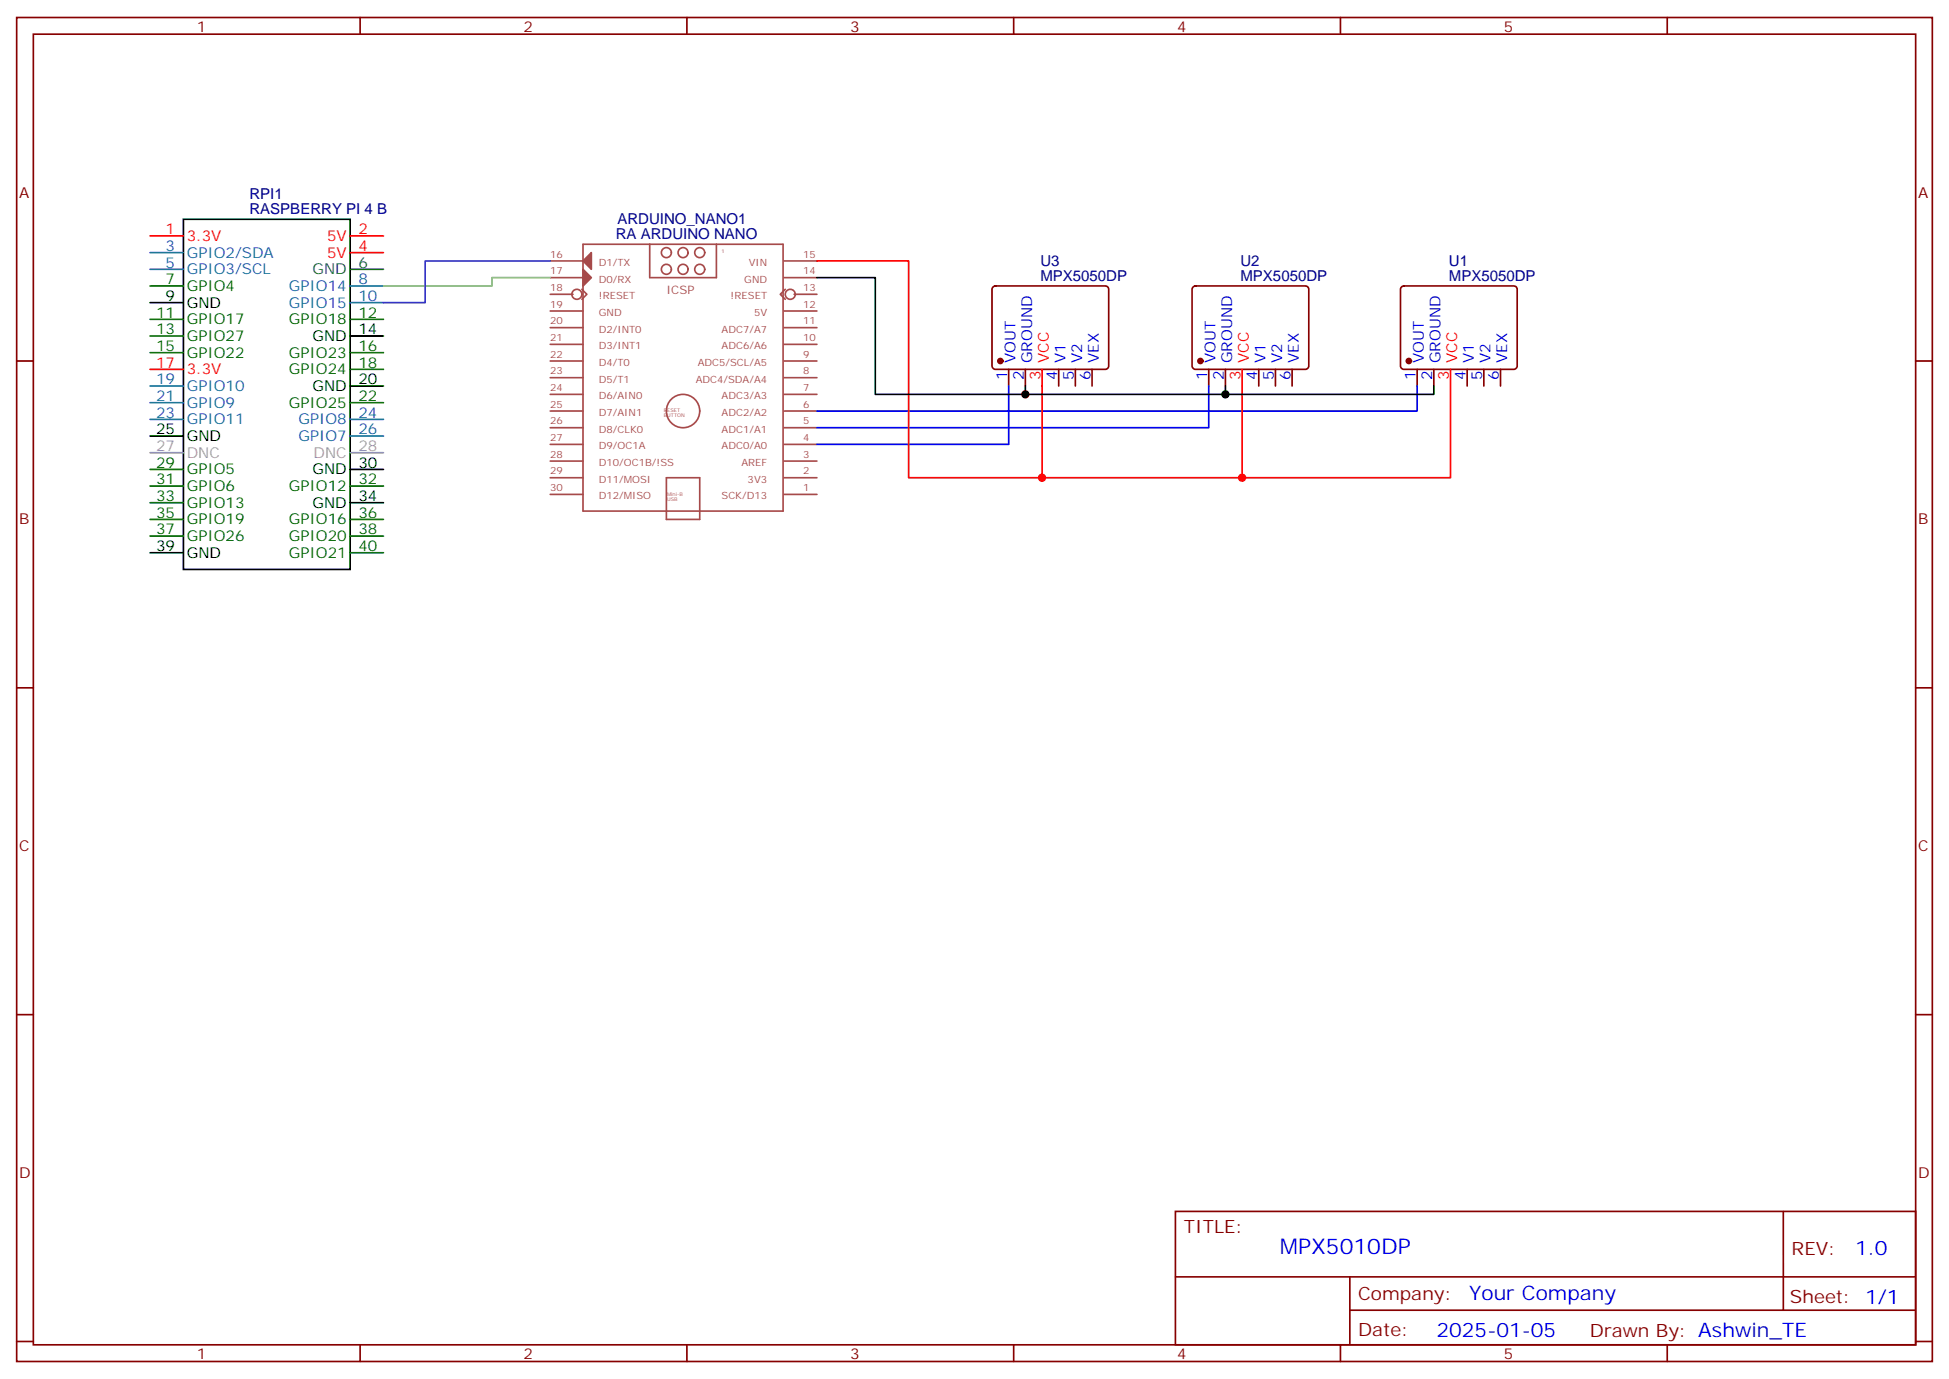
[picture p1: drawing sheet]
<svg xmlns="http://www.w3.org/2000/svg" width="412mm" height="292mm" viewBox="0 0 412 292" stroke-linecap="round" stroke-linejoin="round" font-family="sans-serif">
<g fill="none" stroke="#870000" stroke-width=".35">
<path d="M3.5 3.7h405.4v284.3h-405.4zM7.1 7.2h398.2v277.3h-398.2zM76.2 3.7v3.5M145.3 3.7v3.5M214.5 3.7v3.5M283.6 3.7v3.5M352.8 3.7v3.5M3.5 76.4h3.6M210.1 60.7l.5-.2h23.3a.71 .71 0 0 1 .7 .7v16.2a.76 .76 0 0 1-.7 .7h-23.3a.76 .76 0 0 1-.7-.7v-16.2zM213.4 78.1v3.6M217 78.1v3.6M224 78.1v3.6"/>
<path d="M227.5 78.1v3.6M231.1 78.1v3.6M252.5 60.7l.4-.2h23.3a.71 .71 0 0 1 .7 .7v16.2a.76 .76 0 0 1-.7 .7h-23.3a.76 .76 0 0 1-.7-.7v-16.2zM255.8 78.1v3.6M259.3 78.1v3.6M266.3 78.1v3.6M269.9 78.1v3.6M273.4 78.1v3.6M296.6 60.7l.4-.2h23.3a.71 .71 0 0 1 .7 .7v16.2a.76 .76 0 0 1-.7 .7h-23.3a.76 .76 0 0 1-.7-.7v-16.2zM299.9 78.1v3.6M303.4 78.1v3.6M310.4 78.1v3.6"/>
<path d="M314 78.1v3.6M317.5 78.1v3.6M405.3 76.4h3.6M3.5 145.5h3.6M405.3 145.5h3.6M3.5 214.7h3.6M405.3 214.7h3.6M248.7 256.3h156.6v28.2h-156.6zM377.3 256.3v20.9M248.7 270.1h156.5M285.6 277.2h119.6M285.6 270.1v14.2"/>
<path d="M3.5 283.8h3.6M76.2 284.5v3.5M145.3 284.5v3.5M214.5 284.5v3.5M283.6 284.5v3.5M352.8 284.5v3.5M405.3 283.8h3.6"/>
</g>
<path d="M38.8 46.4h35.3v74.1h-35.3zM172.9 58.7h12.3v24.7h118.2v-1.7M31.7 64h7.1M74.1 71.1h7M31.7 92.3h7.1M74.1 81.7h7M74.1 99.3h7M217 81.7v1.7M259.3 81.7v1.7M31.7 116.9h7.1M74.1 106.4h7" fill="none" stroke="#000" stroke-width=".35"/>
<path d="M31.7 49.9h7.1M74.1 49.9h7M74.1 53.4h7M172.9 55.2h19.4v45.9h114.6v-23M31.7 78.1h7.1M220.5 78.1v23M262.8 78.1v23" fill="none" stroke="#f00" stroke-width=".35"/>
<path d="M31.7 53.4h7.1M31.7 57h7.1M74.1 60.5h7M74.1 64h7M31.7 81.7h7.1M31.7 85.2h7.1M31.7 88.7h7.1M74.1 88.7h7M74.1 92.3h7" fill="none" stroke="#06c" stroke-width=".35"/>
<path d="M74.1 57h7" fill="none" stroke="#333" stroke-width=".35"/>
<g fill="none" stroke="#060" stroke-width=".35">
<path d="M31.7 60.5h7.1M31.7 67.6h7.1M31.7 71.1h7.1M31.7 74.6h7.1M74.1 67.6h7M74.1 74.6h7M74.1 78.1h7M31.7 99.3h7.1M74.1 85.2h7M31.7 102.8h7.1M31.7 106.4h7.1M31.7 109.9h7.1"/>
<path d="M31.7 113.4h7.1M74.1 102.8h7M74.1 109.9h7M74.1 113.4h7M74.1 116.9h7"/>
</g>
<path d="M31.7 95.8h7.1M74.1 95.8h7" fill="none" stroke="#999" stroke-width=".35"/>
<g fill="#870000" stroke="#870000" stroke-width=".35">
<circle cx="298.1" cy="76.4" r=".53"/>
<circle cx="254" cy="76.4" r=".53"/>
<circle cx="211.7" cy="76.4" r=".53"/>
</g>
<g fill="none" stroke="#a64a4a" stroke-width=".35">
<path d="M116.4 58.7h7M116.4 55.2h7M123.4 51.7h42.3v56.4h-42.3zM137.5 51.7v7h14.1v-7M142.1 57a1.06 1.06 0 0 0-1.5-1 1.06 1.06 0 0 0-.3 1.8 1.06 1.06 0 0 0 1.7-.5l.1-.3M142.1 53.4a1.06 1.06 0 0 0-1.5-.9 1.06 1.06 0 0 0-.3 1.7 1.06 1.06 0 0 0 1.7-.4l.1-.3M165.9 58.7h7M165.9 55.2h7M116.4 62.3h4.8M116.4 65.8h7M116.4 79.9h7M116.4 76.4h7"/>
<path d="M116.4 72.8h7M116.4 69.3h7M123.1 61.2l1.1 1.1-1.1 1M165.9 65.8h7M165.9 79.9h7M165.9 76.4h7M165.9 72.8h7M165.9 69.3h7M166.2 61.2l-1.1 1.1 1.1 1M168 62.3h4.9M116.4 94h7M116.4 90.5h7"/>
<path d="M116.4 87h7M116.4 83.4h7M116.4 97.5h7M165.9 94h7M165.9 90.5h7M165.9 87h7M165.9 83.4h7M165.9 97.5h7M116.4 101.1h7M116.4 104.6h7M141 101.1h7.1v8.8h-7.1zM165.9 101.1h7"/>
<path d="M165.9 104.6h7"/>
<circle cx="144.5" cy="57" r="1.06"/>
<circle cx="144.5" cy="53.4" r="1.06"/>
<circle cx="148.1" cy="53.4" r="1.06"/>
<circle cx="148.1" cy="57" r="1.06"/>
<circle cx="122.1" cy="62.3" r="1.06"/>
<circle cx="167.2" cy="62.3" r="1.06"/>
<circle cx="144.5" cy="87" r="3.5"/>
</g>
<g fill="#a64a4a" stroke="#a64a4a" stroke-width=".35">
<path d="M123.4 55.2l1.7-1.8v3.6z"/>
<path d="M123.4 57l1.7 1.7-1.7 1.8z"/>
</g>
<path d="M213.4 81.7v12.3h-40.5M255.8 81.7v8.8h-82.9M299.9 81.7v5.3h-127" fill="none" stroke="#00f" stroke-width=".35"/>
<path d="M116.4 58.7h-12.3v1.8h-23" fill="none" stroke="#9c3" stroke-width=".35"/>
<path d="M116.4 55.2h-26.4v8.8h-8.9" fill="none" stroke="#33c" stroke-width=".35"/>
<g fill="#f00">
<circle cx="262.8" cy="101.1" r=".88"/>
<circle cx="220.5" cy="101.1" r=".88"/>
</g>
<circle cx="259.3" cy="83.4" r=".88" fill="#000"/>
<circle cx="217" cy="83.4" r=".88" fill="#300"/>
<text font-size="4.6" fill="#00f" x="270.8" y="265.3">MPX5010DP</text>
<g font-size="4.2" fill="#00f">
<text x="392.5" y="265.6">1.0</text>
<text x="310.9" y="275.1">Your Company</text>
<text x="304" y="282.9">2025-01-05</text>
</g>
<g font-size="3.9" fill="#800">
<text x="250.5" y="260.9">TITLE:</text>
<text x="379.1" y="265.6">REV:</text>
<text x="287.4" y="275.1">Company:</text>
<text x="378.7" y="275.7">Sheet: 1/1</text>
<text x="287.4" y="282.8">Date:</text>
<text x="336.4" y="282.8">Drawn By: Ashwin_TE</text>
</g>
<g font-size="3.2" fill="#800">
<text x="41.6" y="6.7">1</text>
<text x="110.8" y="6.7">2</text>
<text x="179.9" y="6.7">3</text>
<text x="249.1" y="6.7">4</text>
<text x="318.2" y="6.7">5</text>
<text x="4.1" y="41.8">A</text>
<text x="405.9" y="41.8">A</text>
<text x="4.1" y="110.9">B</text>
<text x="405.9" y="110.9">B</text>
<text x="4.1" y="180.1">C</text>
<text x="405.9" y="180.1">C</text>
<text x="4.1" y="249.2">D</text>
<text x="405.9" y="249.2">D</text>
<text x="41.6" y="287.5">1</text>
<text x="110.8" y="287.5">2</text>
<text x="179.9" y="287.5">3</text>
<text x="249.1" y="287.5">4</text>
<text x="318.2" y="287.5">5</text>
</g>
<g font-size="3.2" fill="#000080">
<text x="52.8" y="45.3">RASPBERRY PI 4 B</text>
<text x="52.8" y="42.2">RPI1</text>
<text x="130.6" y="47.4">ARDUINO_NANO1</text>
<text x="130.3" y="50.6">RA ARDUINO NANO</text>
<text x="220.1" y="59.4">MPX5050DP</text>
<text x="220.1" y="56.3">U3</text>
<text x="262.5" y="59.4">MPX5050DP</text>
<text x="262.5" y="56.3">U2</text>
<text x="306.6" y="59.4">MPX5050DP</text>
<text x="306.6" y="56.3">U1</text>
</g>
<g font-size="3.2" fill="#f00">
<text x="35" y="49.6">1</text>
<text x="39.5" y="51">3.3V</text>
<text x="69.2" y="51">5V</text>
<text x="75.8" y="49.6">2</text>
<text x="75.8" y="53.1">4</text>
<text x="69.2" y="54.5">5V</text>
<text x="33" y="77.8">17</text>
<text x="221.9" y="76.8" transform="rotate(-90 221.9 76.8)">VCC</text>
<text x="264.2" y="76.8" transform="rotate(-90 264.2 76.8)">VCC</text>
<text x="308.3" y="76.8" transform="rotate(-90 308.3 76.8)">VCC</text>
<text x="39.5" y="79.2">3.3V</text>
<text x="220.1" y="80.3" transform="rotate(-90 220.1 80.3)">3</text>
<text x="262.5" y="80.3" transform="rotate(-90 262.5 80.3)">3</text>
<text x="306.6" y="80.3" transform="rotate(-90 306.6 80.3)">3</text>
</g>
<g font-size="3.2" fill="#06c">
<text x="35" y="53.1">3</text>
<text x="35" y="56.6">5</text>
<text x="39.5" y="54.5">GPIO2/SDA</text>
<text x="39.5" y="58">GPIO3/SCL</text>
<text x="61.1" y="61.6">GPIO14</text>
<text x="61.1" y="65.1">GPIO15</text>
<text x="75.8" y="60.1">8</text>
<text x="75.8" y="63.7">10</text>
<text x="33" y="81.3">19</text>
<text x="39.5" y="82.7">GPIO10</text>
<text x="33" y="84.8">21</text>
<text x="33" y="88.4">23</text>
<text x="39.5" y="86.3">GPIO9</text>
<text x="39.5" y="89.8">GPIO11</text>
<text x="63.2" y="89.8">GPIO8</text>
<text x="75.8" y="88.4">24</text>
<text x="63.2" y="93.3">GPIO7</text>
<text x="75.8" y="91.9">26</text>
</g>
<g font-size="3.2" fill="#333">
<text x="66.1" y="58">GND</text>
<text x="75.8" y="56.6">6</text>
</g>
<g font-size="3.2" fill="#060">
<text x="35" y="60.1">7</text>
<text x="39.5" y="61.6">GPIO4</text>
<text x="33" y="67.2">11</text>
<text x="33" y="70.7">13</text>
<text x="39.5" y="68.6">GPIO17</text>
<text x="61.1" y="68.6">GPIO18</text>
<text x="75.8" y="67.2">12</text>
<text x="33" y="74.3">15</text>
<text x="39.5" y="72.1">GPIO27</text>
<text x="39.5" y="75.7">GPIO22</text>
<text x="61.1" y="75.7">GPIO23</text>
<text x="75.8" y="74.3">16</text>
<text x="75.8" y="77.8">18</text>
<text x="61.1" y="79.2">GPIO24</text>
<text x="61.1" y="86.3">GPIO25</text>
<text x="75.8" y="84.8">22</text>
<text x="33" y="99">29</text>
<text x="39.5" y="100.4">GPIO5</text>
<text x="33" y="102.5">31</text>
<text x="33" y="106">33</text>
<text x="39.5" y="103.9">GPIO6</text>
<text x="39.5" y="107.4">GPIO13</text>
<text x="61.1" y="103.9">GPIO12</text>
<text x="75.8" y="102.5">32</text>
<text x="33" y="109.5">35</text>
<text x="33" y="113.1">37</text>
<text x="39.5" y="110.9">GPIO19</text>
<text x="61.1" y="110.9">GPIO16</text>
<text x="75.8" y="109.5">36</text>
<text x="75.8" y="113.1">38</text>
<text x="39.5" y="114.5">GPIO26</text>
<text x="61.1" y="114.5">GPIO20</text>
<text x="61.1" y="118">GPIO21</text>
<text x="75.8" y="116.6">40</text>
</g>
<g font-size="3.2">
<text x="35" y="63.7">9</text>
<text x="39.5" y="65.1">GND</text>
<text x="75.8" y="70.7">14</text>
<text x="66.1" y="72.1">GND</text>
<text x="66.1" y="82.7">GND</text>
<text x="75.8" y="81.3">20</text>
<text x="33" y="91.9">25</text>
<text x="39.5" y="93.3">GND</text>
<text x="66.1" y="100.4">GND</text>
<text x="75.8" y="99">30</text>
<text x="66.1" y="107.4">GND</text>
<text x="75.8" y="106">34</text>
<text x="33" y="116.6">39</text>
<text x="39.5" y="118">GND</text>
</g>
<g font-size="3.2" fill="#00f">
<text x="214.8" y="76.8" transform="rotate(-90 214.8 76.8)">VOUT</text>
<text x="218.4" y="76.8" transform="rotate(-90 218.4 76.8)">GROUND</text>
<text x="225.4" y="76.8" transform="rotate(-90 225.4 76.8)">V1</text>
<text x="229" y="76.8" transform="rotate(-90 229 76.8)">V2</text>
<text x="232.5" y="76.8" transform="rotate(-90 232.5 76.8)">VEX</text>
<text x="257.2" y="76.8" transform="rotate(-90 257.2 76.8)">VOUT</text>
<text x="260.7" y="76.8" transform="rotate(-90 260.7 76.8)">GROUND</text>
<text x="267.8" y="76.8" transform="rotate(-90 267.8 76.8)">V1</text>
<text x="271.3" y="76.8" transform="rotate(-90 271.3 76.8)">V2</text>
<text x="274.8" y="76.8" transform="rotate(-90 274.8 76.8)">VEX</text>
<text x="301.3" y="76.8" transform="rotate(-90 301.3 76.8)">VOUT</text>
<text x="304.8" y="76.8" transform="rotate(-90 304.8 76.8)">GROUND</text>
<text x="311.9" y="76.8" transform="rotate(-90 311.9 76.8)">V1</text>
<text x="315.4" y="76.8" transform="rotate(-90 315.4 76.8)">V2</text>
<text x="318.9" y="76.8" transform="rotate(-90 318.9 76.8)">VEX</text>
<text x="213.1" y="80.3" transform="rotate(-90 213.1 80.3)">1</text>
<text x="216.6" y="80.3" transform="rotate(-90 216.6 80.3)">2</text>
<text x="223.7" y="80.3" transform="rotate(-90 223.7 80.3)">4</text>
<text x="227.2" y="80.3" transform="rotate(-90 227.2 80.3)">5</text>
<text x="230.7" y="80.3" transform="rotate(-90 230.7 80.3)">6</text>
<text x="255.4" y="80.3" transform="rotate(-90 255.4 80.3)">1</text>
<text x="258.9" y="80.3" transform="rotate(-90 258.9 80.3)">2</text>
<text x="266" y="80.3" transform="rotate(-90 266 80.3)">4</text>
<text x="269.5" y="80.3" transform="rotate(-90 269.5 80.3)">5</text>
<text x="273" y="80.3" transform="rotate(-90 273 80.3)">6</text>
<text x="299.5" y="80.3" transform="rotate(-90 299.5 80.3)">1</text>
<text x="303" y="80.3" transform="rotate(-90 303 80.3)">2</text>
<text x="310.1" y="80.3" transform="rotate(-90 310.1 80.3)">4</text>
<text x="313.6" y="80.3" transform="rotate(-90 313.6 80.3)">5</text>
<text x="317.1" y="80.3" transform="rotate(-90 317.1 80.3)">6</text>
</g>
<g font-size="3.2" fill="#999">
<text x="33" y="95.4">27</text>
<text x="75.8" y="95.4">28</text>
<text x="39.5" y="96.8">DNC</text>
<text x="66.3" y="96.8">DNC</text>
</g>
<text font-size="2.5" fill="#a54b4b" x="141" y="62.3">ICSP</text>
<g font-size="2.1" fill="#a54b4b">
<text x="116.4" y="58">17</text>
<text x="116.4" y="54.5">16</text>
<text x="126.7" y="59.8">D0/RX</text>
<text x="126.7" y="56.3">D1/TX</text>
<text x="157.5" y="59.8">GND</text>
<text x="158.4" y="56.3">VIN</text>
<text x="170" y="58">14</text>
<text x="170" y="54.5">15</text>
<text x="116.4" y="61.6">18</text>
<text x="116.4" y="65.1">19</text>
<text x="126.7" y="63.3">!RESET</text>
<text x="154.6" y="63.3">!RESET</text>
<text x="170" y="61.6">13</text>
<text x="170" y="65.1">12</text>
<text x="116.4" y="68.6">20</text>
<text x="126.7" y="70.4">D2/INT0</text>
<text x="126.7" y="66.8">GND</text>
<text x="152.7" y="70.4">ADC7/A7</text>
<text x="159.5" y="66.8">5V</text>
<text x="170" y="68.6">11</text>
<text x="116.4" y="72.2">21</text>
<text x="116.4" y="75.7">22</text>
<text x="126.7" y="73.9">D3/INT1</text>
<text x="126.7" y="77.4">D4/T0</text>
<text x="147.6" y="77.4">ADC5/SCL/A5</text>
<text x="152.7" y="73.9">ADC6/A6</text>
<text x="170" y="75.7">9</text>
<text x="170" y="72.2">10</text>
<text x="116.4" y="79.2">23</text>
<text x="116.4" y="82.7">24</text>
<text x="126.7" y="80.9">D5/T1</text>
<text x="147.2" y="80.9">ADC4/SDA/A4</text>
<text x="170" y="82.7">7</text>
<text x="170" y="79.2">8</text>
<text x="116.4" y="86.3">25</text>
<text x="116.4" y="89.8">26</text>
<text x="126.7" y="84.5">D6/AIN0</text>
<text x="126.7" y="88">D7/AIN1</text>
<text x="152.7" y="88">ADC2/A2</text>
<text x="152.7" y="84.5">ADC3/A3</text>
<text x="170" y="89.8">5</text>
<text x="170" y="86.3">6</text>
<text x="116.4" y="93.3">27</text>
<text x="126.7" y="91.5">D8/CLK0</text>
<text x="126.7" y="95.1">D9/OC1A</text>
<text x="152.7" y="95.1">ADC0/A0</text>
<text x="152.7" y="91.5">ADC1/A1</text>
<text x="170" y="93.3">4</text>
<text x="116.4" y="96.8">28</text>
<text x="116.4" y="100.4">29</text>
<text x="126.7" y="98.6">D10/OC1B/!SS</text>
<text x="156.9" y="98.6">AREF</text>
<text x="170" y="100.4">2</text>
<text x="170" y="96.8">3</text>
<text x="116.4" y="103.9">30</text>
<text x="126.7" y="102.1">D11/MOSI</text>
<text x="126.7" y="105.6">D12/MISO</text>
<text x="152.7" y="105.6">SCK/D13</text>
<text x="158.2" y="102.1">3V3</text>
<text x="170" y="103.9">1</text>
</g>
<g font-size="1.1" fill="#a54b4b">
<text x="152.7" y="53.4">1</text>
<text x="140.5" y="87.2">RESET</text>
<text x="140.5" y="88.3">BUTTON</text>
<text x="141.1" y="104.9">Mini-B</text>
<text x="141.1" y="105.9">USB</text>
</g>
</svg>
